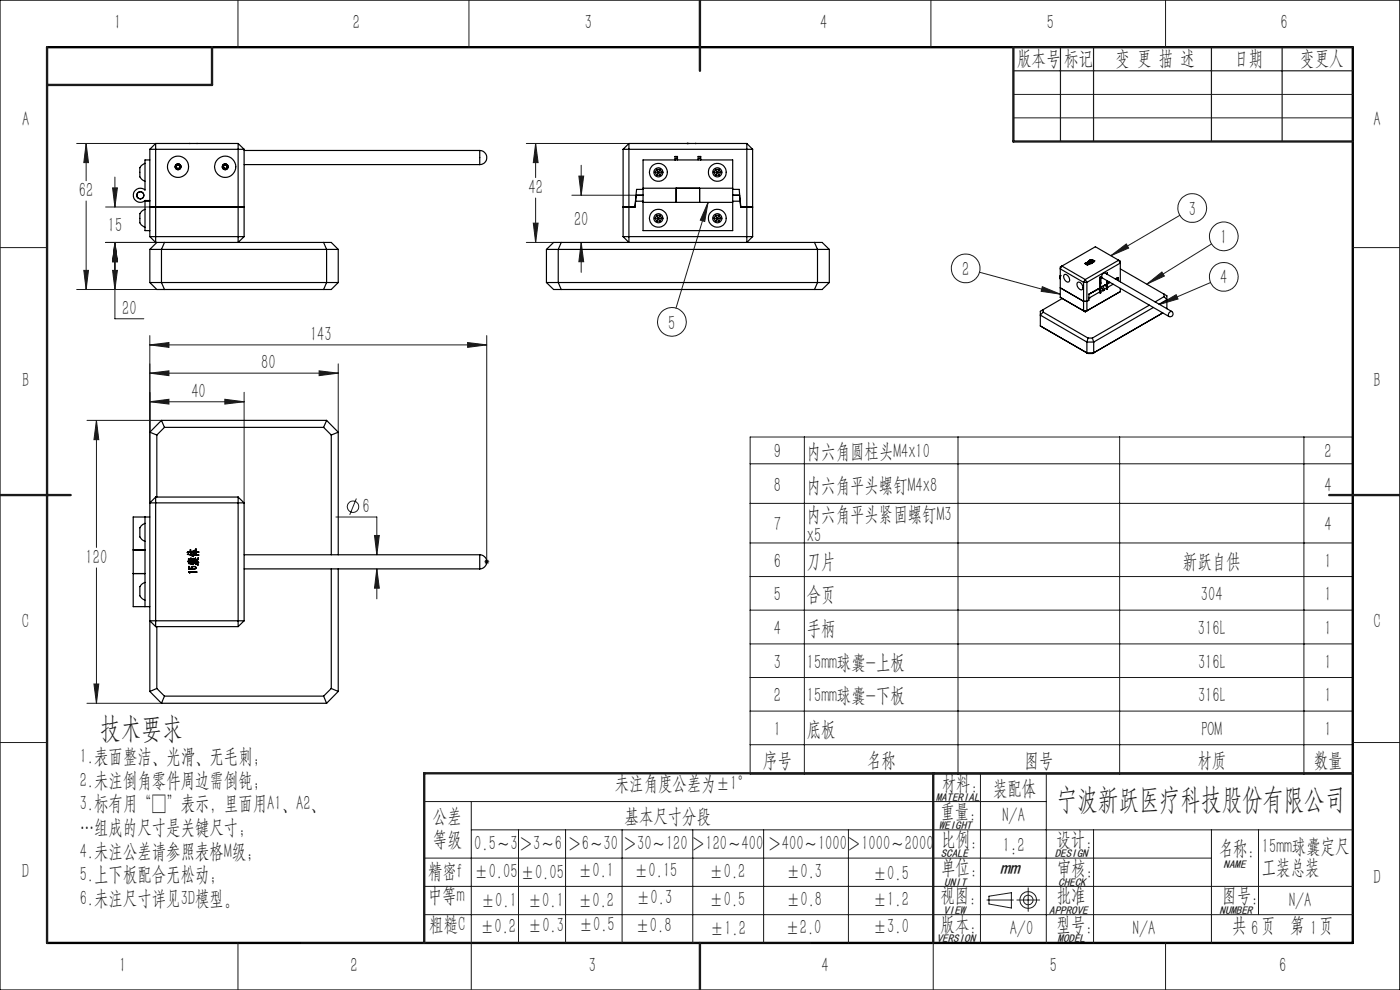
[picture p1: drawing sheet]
<svg xmlns="http://www.w3.org/2000/svg" width="297mm" height="210mm" viewBox="0 0 297 210" stroke-linecap="round" stroke-linejoin="round" font-family="sans-serif">
<g fill="none" stroke="#191924" stroke-width=".21">
<path d="M50.5 0v10M99.5 0v10M197.5 0v10M247.3 0v10M16.3 30.4h16.7M18.3 30.4l.5 4.1h-1zM18.3 30.4v7.9M23.9 39.9h1l-.5 4zM24.4 37.6v6.3M111.7 30.4h21.7M113.6 30.4l.6 4.1h-1.1zM113.6 30.4v7.3"/>
<path d="M122.8 37.4h1l-.5 4zM123.3 35.1v6.3M215 20h72M215 25h72M0 52.5h10M17.8 57.4h1l-.5 4zM18.3 42.6v18.8M22.4 51.4h10.9M22.4 43.9h9.4M23.9 57.4h1l-.5 4zM24.4 51.4l.5 4.1h-1zM24.4 51.4v16.2h6.1"/>
<path d="M111.7 51.4h5.7M113.1 47.3h1.1l-.6 4.1zM113.6 42v9.4M121.3 41.4h13.6M123.3 51.4l.5 4.1h-1zM123.3 51.4v6.4M150.2 42.9l-6.8 22.5M150.2 42.9l-.7 4.1-.9-.3zM207.8 57.7l17.1 4.7M235.7 54.2l3.2-2.5 .5 .9zM250.3 45.7l-14.6 8.5M256.8 59.9l-10.8 4.7"/>
<path d="M257 51.7l-13.7 8.6M287 52.5h10M16.3 61.4h17M31.8 79.2l4-.5v1zM31.8 79.2h40M31.8 73.2l4-.5v1zM31.8 71.2v35.5M31.8 73.2h71.5M67.7 78.7l4.1 .5-4.1 .5zM71.8 77.2v14.5M99.2 72.7l4.1 .5-4.1 .5zM103.3 71.2v48.5"/>
<path d="M221.1 60.8l3.8 1.6-4-.6zM243.3 60.3l3.2-2.6 .5 .9zM246 64.6l3.5-2.1 .4 .9zM18.5 89.2h15.8M20.5 89.2l.5 4.1h-1.1zM20.5 89.2v26.9M31.8 85.2l4-.5v1zM31.8 85.2h20M47.7 84.7l4.1 .5-4.1 .5zM51.8 83.2v23.5M159.1 92.7h127.8v71.5h-127.8zM159.1 98.4h127.8"/>
<path d="M170.6 92.7v71.5M203.2 92.7v71.5M237.5 92.7v71.5M276.6 92.7v71.5M71.3 109.7h8.6v8M75.6 105.8l-1.4 3.4M79.4 113.6h1.1l-.6 4.1zM102.8 119.2h1M102.9 118.8l.7 .7M103.6 118.8l-.7 .7M159.1 106.8h127.8M159.1 115.2h127.8"/>
<path d="M20.5 120.5v28.7M79.9 120.7l.6 4.1h-1.1zM79.9 120.7v6.3M159.1 122.3h127.8M159.1 129.4h127.8M159.1 136.6h127.8M0 157.5h10M18.5 149.2h15.8M19.9 145.1h1.1l-.5 4.1zM159.1 143.7h127.8M159.1 150.8h127.8M159.1 158h127.8"/>
<path d="M287 157.5h10M90 170h132M100 176h187M100 170v40M110 176v24M120 176v24M132 176v24M147 176v24M162 176v24M180 176v24M208 164v36M222 164v36"/>
<path d="M232 176v24M257 176v24M267 176v18M90 182h167M90 188h197M90 194h197M209.4 190.9h5.6M209.8 190.1l4.8-.7v3.2l-4.8-.8zM215.7 190.9h4.9M218.1 188.3v5M50.5 200v10M198 200v10"/>
<path d="M247.3 200v10"/>
<circle cx="204.9" cy="56.9" r="3"/>
<circle cx="252.9" cy="44.1" r="3"/>
<circle cx="259.6" cy="58.7" r="3"/>
<circle cx="259.6" cy="50.1" r="3"/>
<circle cx="142.5" cy="68.3" r="3"/>
<circle cx="74.9" cy="107.5" r="1.21"/>
<circle cx="218.1" cy="190.9" r="1.77"/>
<circle cx="218.1" cy="190.9" r="1.03"/>
</g>
<path d="M0 0h297v210h-297z" fill="none" stroke="#000" stroke-width=".25"/>
<path d="M10 10h277v190h-277" fill="none" stroke="#000" stroke-width=".5"/>
<path d="M215 10h72M215 15h72M225 10v20M232 10v20M257 10v20M272 10v20M64 200h108" fill="none" stroke="#191924" stroke-width=".25"/>
<path d="M10 10v190M45 10v8h-35M148.5 0v15M215 10v20h72M0 105h15M282 105h15M198 164v36M287 164h-197v36M148.5 200v10" fill="none" stroke="#191924" stroke-width=".5"/>
<g fill="#191924">
<path d="M150.2 42.9l-.7 4.1-.9-.3zM235.7 54.2l3.2-2.5 .5 .9zM221.1 60.8l3.8 1.6-4-.6zM246 64.6l3.5-2.1 .4 .9zM243.3 60.3l3.2-2.6 .5 .9z"/>
<path d="M99.2 72.7l4.1 .5-4.1 .5zM31.8 73.2l4-.5v1z"/>
<path d="M23.9 57.4h1l-.5 4zM24.4 51.4l.5 4.1h-1zM24.4 51.4l.5 4.1h-1zM23.9 39.9h1l-.5 4zM17.8 57.4h1l-.5 4zM18.3 30.4l.5 4.1h-1zM122.8 37.4h1l-.5 4zM123.3 51.4l.5 4.1h-1zM113.1 47.3h1.1l-.6 4.1zM113.6 30.4l.6 4.1h-1.1zM67.7 78.7l4.1 .5-4.1 .5zM31.8 79.2l4-.5v1zM19.9 145.1h1.1l-.5 4.1zM20.5 89.2l.5 4.1h-1.1zM31.8 85.2l4-.5v1zM47.7 84.7l4.1 .5-4.1 .5zM79.9 120.7l.6 4.1h-1.1zM79.4 113.6h1.1l-.6 4.1z"/>
</g>
<g fill="none" stroke="#000" stroke-width=".25">
<path d="M30.8 34.6l-.4 .2a1.39 1.39 0 0 0-.7 1.7 1.51 1.51 0 0 0 1.1 1.9M31.8 33.9h-1v6.4a1.49 1.49 0 0 0-2.1 .1 1.49 1.49 0 0 0 0 2.1 1.49 1.49 0 0 0 2.1 0M31.8 31.7h20M31.8 31.7v18.5M33 30.4l-1.2 1.3M33 30.4v21M33 30.4h17.5M37.4 35.1l.4-.1 .4 .2-.1 .4-.4 .2-.3-.2zM40.1 30.4h.1M41.7 30.4h.1M47.4 35.2l.4-.2 .4 .2v.4l-.4 .2-.4-.2zM50.5 30.4v21l1.3-1.2"/>
<path d="M50.5 30.4l1.3 1.3M51.8 34.9h50M51.8 31.9h50M51.8 31.7v18.5M101.8 31.9a1.5 1.5 0 0 1 1.5 1.5 1.5 1.5 0 0 1-1.5 1.5M101.8 31.9v3M132.2 31.7h27.5M132.2 31.7v18.5M133.4 30.4h25M133.4 30.4v21l-1.2-1.2M133.4 30.4l-1.2 1.3M136.4 39.9v3"/>
<path d="M136.4 39.9v-6h19v6M136.4 39.9h19M139 36.5h1.4M139 36.5l.3 .7M139.3 37.2h.7M139.3 35.9h.7M139.3 35.9l-.3 .6M139.3 35.9l.4 .6M139.7 36.5l-.4 .7M139.7 36.5l.3 .7M140 35.9l.4 .6M140 35.9l-.3 .6"/>
<path d="M140.4 36.5l-.4 .7M143.2 33.9v-.7h.5v.7M143.4 39.9v3M143.5 33.6l.2 .2M143.5 33.6h.1M143.5 33.6l-.3 .1v.2M145.7 30.4h.1M145.8 30.4h.1M146 30.4h.1M147.5 30.4h.1M148.1 33.9v-.7h.6v.7M148.4 33.6l.2 .1v.2"/>
<path d="M148.4 33.6l-.3 .2M148.4 33.6h.1M148.4 39.9v3M151.4 36.5l.4 .7M151.4 36.5h1.5M151.8 37.2h.7M151.8 35.9h.7M151.8 35.9l-.4 .6M151.8 35.9l.4 .6M152.2 36.5l-.4 .7M152.2 36.5l.3 .7M152.5 35.9l.4 .6"/>
<path d="M152.5 35.9l-.3 .6M152.9 36.5l-.4 .7M155.4 39.9v3M158.4 30.4v21l1.3-1.2M158.4 30.4l1.3 1.3M159.7 31.7v18.5M30.8 44.4l-.5 .3a1.32 1.32 0 0 0-.6 1.6 1.51 1.51 0 0 0 1.1 1.9M30.8 42.5h.1M30.8 42.5h1M30.8 42.5v6.4h1M30.8 42.7h1M31.8 43.9h20"/>
<path d="M31.8 52.9v7M31.8 50.2h20M31.8 50.2l1.2 1.2M31.8 59.9h40M31.8 59.9l1.5 1.5h37l1.5-1.5M31.8 52.9h40M33 51.4h37.3l1.5 1.5M33.3 51.4l-1.5 1.5M34.9 51.4l-.6 1.5v7l.6 1.5M68.7 51.4l.6 1.5v7l-.6 1.5M71.8 52.9v7M115.9 52.9l1.5-1.5h57l1.5 1.5"/>
<path d="M115.9 59.9h60M115.9 59.9l1.5 1.5h57l1.5-1.5M115.9 52.9h60M115.9 52.9v7M119.1 51.4l-.7 1.5v7l.7 1.5M132.2 43.9h2.5M132.2 50.2h27.5M134.8 42.7h1.6M134.8 42.7l-.1 1.2M134.9 41.4h1.5M135 41.4l-.2 1.3M136.4 42.9v6h19v-6"/>
<path d="M136.4 42.9h19M136.4 40.2h-1.4l-.3 3.7M139 46.3h1.4M139 46.3l.3 .6M139.3 46.9h.7M139.3 45.7h.7M139.3 45.7l-.3 .6M139.3 45.7l.4 .6M139.7 46.3l-.4 .6M139.7 46.3l.3 .6M140 45.7l.4 .6M140 45.7l-.3 .6"/>
<path d="M140.4 46.3l-.4 .6M151.4 46.3l.4 .6M151.4 46.3h1.5M151.8 46.9h.7M151.8 45.7h.7M151.8 45.7l-.4 .6M151.8 45.7l.4 .6M152.2 46.3l-.4 .6M152.2 46.3l.3 .6M152.5 45.7l.4 .6M152.5 45.7l-.3 .6M152.9 46.3l-.4 .6"/>
<path d="M155.4 42.7h1.6M155.4 40.2h1.4l.4 3.7M155.4 41.4h1.5M156.9 41.4l.1 1.3M157 42.7l.1 1.2M157.1 43.9h2.6M172.8 51.4l.6 1.5v7l-.6 1.5M175.9 52.9v7M224.9 58.5h.1M224.9 58.5l-.1 .2 .1 .5M225.3 56.4l4.9 2.9M225.3 56.4l-.4 .6 5 2.9"/>
<path d="M225.3 56.4l-.4 .2v6.5M225.7 58.3a.91 .91 0 0 1 1.2 1.1 .5 .5 0 0 1-.5 .5 .5 .5 0 0 1-.5-.5l-.2-.4zM228.6 59.9a.99 .99 0 0 1 1 .5 .99 .99 0 0 1-.1 1.1 1.1 1.1 0 0 1-.9-1.6zM229.9 59.9h.7M229.9 59.9v6M230.2 55.9h.1M230.2 55.9l.4 .2M230.2 55.9l.4 .3M230.2 59.3l.4 .6M230.2 59.3l-.3 .6M230.4 55.8h.1M230.4 55.8l.2 .1"/>
<path d="M230.5 55.7h.1M230.5 55.7l-.1 .1M230.5 55.7v.1M230.6 56.1v.1M230.6 55.9h.1M230.6 56.1h.1M230.6 59.9v6M230.6 55.8l.2 .1M230.6 55.8v.1M230.6 56.2h.1M230.7 56h.2M230.7 56h.1"/>
<path d="M230.7 55.6h.1M230.8 55.5h.1M230.8 55.6h.1M230.8 55.7h.2M230.8 55.7l.1 .1M230.8 55.9h-.2M230.8 55.9l.1 .1M230.8 55.9l.1 .1h-.2M230.8 55.9h.1M230.8 55.7h.1M230.8 55.5v.1M230.9 55.5l-.2 .1"/>
<path d="M230.9 56h.1M230.9 55.7h.1M230.9 55.5h.1M230.9 55.7v.1M230.9 55.5v.1M230.9 55.6v.1M230.9 55.6h.1M230.9 55.6l.4 .3M230.9 55.8h.1M231 55.5h.1M231 55.4l-.1 .1M231 55.7h.1"/>
<path d="M231 55.6h.1M231 55.4h.1M231 55.5l-.1 .1M231 55.5v.1M231 55.6v.1M231 55.6l-.1 .1M231 55.7h.6M231 55.6h.2M231 55.5l-.2 .1M231 55.4v.1M231 55.8h.1M231 55.6l.1 .1"/>
<path d="M231.1 55.7h.1M231.1 55.8h.1M231.1 55.9h.1M231.1 55.6h.1M231.1 55.6v.1M231.1 55.7l-.1 .1M231.1 55.5h.1M231.1 55.7l.1 .1M231.1 55.5v.2M231.1 55.5l-.1 .1M231.1 55.5l.1 .1M231.1 55.5l-.2 .2"/>
<path d="M231.1 55.5l-.2 .1M231.2 55.5h.1M231.2 55.2h.1M231.2 55.2l.2 .3M231.2 55.7h.1M231.2 55.6h.1M231.2 55.8h-.1M231.2 55.8h.1M231.2 55.5l-.1 .1M231.2 55.6l-.1 .1M231.2 55.7l-.2 .1M231.2 55.2v.1"/>
<path d="M231.2 55.8l-.1 .1M231.2 55.8l-.1 .2 .1-.2M231.2 55.7v.1M231.2 55.2l.1 .1M231.2 55.6v.1M231.2 55.3h.1M231.2 55.8l.1 .1M231.2 55.6l.1 .1M231.2 55.7l-.1 .1M231.3 55.2h.1M231.3 55.2l.5 .2M231.3 55.7h-.1"/>
<path d="M231.3 55.6h.1M231.3 55.8h.1M231.3 55.3h.1M231.3 55.3l.1 .1M231.3 55.6l-.2 .1M231.3 55.7l-.1 .1M231.3 55.9h.1M231.3 55.7h.1M231.3 55.3h.2M231.4 55.9h.1M231.4 55.4v.1M231.4 55.4l.4 .2"/>
<path d="M231.4 55.2h.1M231.4 55.8v.1M231.4 55.8h.1M231.4 55.7v.1M231.4 55.7h.1M231.4 55.3v.2M231.4 55.7l-.3 .1M231.4 55.3l.3 .3M231.4 55.8l-.1 .1M231.4 55.4l.3 .2M231.4 55.3h.1M231.4 55.6v.1"/>
<path d="M231.4 55.6h.1M231.4 55.5h.1M231.4 55.6l-.1 .2M231.5 55.3l.3 .3M231.5 55.3h.1M231.6 55.3l.1 .3M231.6 55.3h.1M231.6 55.2h.1M231.6 55.3l.2 .1M231.6 55.3l.3 .1M231.6 55.2l-.2 .1M231.6 55.7h.1"/>
<path d="M231.6 55.7l-.2 .1M231.6 55.3h.2M231.6 55.2l-.1 .1M231.7 55.6h.1M231.7 55.5h.1M231.7 55.4v.1M231.8 55.3h.2M231.8 55.6h.1M231.8 55.4h.1M231.8 55.3h.1M231.8 55.4l-.1 .1M231.8 55.4l.2 .1"/>
<path d="M231.8 55.4h.2M231.9 55.5h.1M231.9 55.4h.1M231.9 55.4l-.2 .1M232 55.5h.1M232 55.5v.1M232 55.3h.1M232 55.3v.1M233.4 59h.1M233.4 58.8l.1 .1M233.4 58.8l.1-.1v3.5M233.4 58.8v1.3"/>
<path d="M233.4 58.8v.1M233.4 58.9v.1M233.4 58.9h.1M234.7 58l.2 .1M234.7 58l.2-.1v.3M234.7 58v.1M234.7 58l.1 .1M234.8 58.1h.1M234.8 59.5v1.9v-1.9M235.4 59.9l-.6 .3M236.6 59.2l.3-.2 .3 .5M237.2 58.9l-.6 .3"/>
<path d="M237.2 58.9l.1 .6M237.3 55.2l-7.1 4.1M237.3 55.2l.4 .6-7.1 4.1M237.3 55.2l.4 .2v4.4M237.3 55.2l-4.9-2.9-7.1 4.1M237.7 57l9.2 5.4M220.7 69.1l10.1 5.9M220.7 69.1l.6 .4M221.3 66.2l-.6 .6 9.9 5.8M221.3 66.2l9.5 5.5M221.3 65.7v.5M221.3 65.7l-.6 .3v3.1"/>
<path d="M224.9 61.1l5 2.8h.7M224.9 63.1l5.3 3M224.9 63.1l.4 .2M225.4 63.3l-4.1 2.4M229.9 65.9h.7M229.9 65.9l.3 .2M230.6 72.6v2.3M230.6 65.9l-.4 .2M230.6 72.6h1.4M230.6 74.9h1.4M230.6 74.9l.2 .1M230.8 71.7l-.2 .9"/>
<path d="M230.8 71.7h.9M230.8 75h.9M230.9 63.7h.1M231 63.7l-.4 .2M231 63.2h.1M231 63.2v.5M231 62.4l-.1 1.3-.3 .2M231.7 71.7l.3 .9M232 72.6v2.3M232 74.9l14.7-8.5-15 8.6M232 74.9l-.3 .1M233 61.3l.4-.2-2.4 1.3"/>
<path d="M233 61.3l-2 1.1M233 61.3l.4 .6-2.4 1.3M233.4 60.1h.1M233.4 60.1l.1 2.1M233.4 62.1h.1M233.4 62.2h.1M233.5 62l-.1 .1M233.5 61h.1l.4 .6M233.8 61.2l.5 .3M234 61.6l-.5 .2M234 60.7l.3 .6M234.3 61.5l-.3 .2v-.1"/>
<path d="M234.3 61.3v.2M234.5 60.5l.3-.3-1.3 .8M234.5 60.5l-1 .5M234.5 60.5l.3 .6M234.8 60.2h.1M234.8 61h.1M234.8 61.2v.1M236.1 60.3l-1.8 1M237.7 61.2v.7M237.7 61.9l-7.5 4.2M237.7 61.9l-.4 .1M243.8 64.7l-12.1 7"/>
<path d="M244.7 65.2l-12.7 7.4M246.9 62.9l.6 .7-1.6 .9M246.9 62.9l-1.9 1.2M246.9 62.4v.5M246.9 62.4l.6 .4v2.7M248.6 66.1a.61 .61 0 0 1 .2 .8 .61 .61 0 0 1-.8 .2M248.6 66.1l-14.2-8.2a.68 .68 0 0 0-.6 1l14.2 8.2M248.6 66.1a.7 .7 0 0 0-.6 1M31.8 91.7v55M31.8 91.7l1.5 .6M33.3 92.3v13.1M34.3 89.2l.6 1.5"/>
<path d="M34.3 89.2h35M34.3 89.2l-2.5 2.5M34.9 90.7h33.8M34.9 90.7l-1.6 1.6M68.7 90.7l1.6 1.6M69.3 89.2l-.6 1.5M69.3 89.2l2.5 2.5M70.3 92.3v25.4M71.8 91.7v26M71.8 91.7l-1.5 .6M28.3 116.7h2.5M30.8 111l-.4 .2a1.43 1.43 0 0 0-.7 1.8 1.48 1.48 0 0 0 1.1 1.8"/>
<path d="M30.8 109.7h-2.5v19h2.5M30.8 109.7v19M30.8 109.7h1M33 105.4v27.5M33 105.4l-1.2 1.3h20M33 105.4h17.5M39.7 117.2h.1M39.7 117.2l.8-.1v.5v-.4l1.2 .5M39.8 117.6l.2-.1 .4 .2h1.8l-1.6 .1 .5 .3M39.8 117.6h.1M39.8 117.6l1.2 .5M40.1 119.1v.5z"/>
<path d="M40.1 118.7h.3M40.1 118.7h.1M40.1 118.7l.1 .3-.2-.5v.5l-.2 .1h.8v.5M40.2 119.4h.1M40.3 118.8l.1 .2zM40.3 119.1v.2M40.3 119.3l-.1 .1M40.4 116.6v.5l-.5-.1-.2 .2M40.4 118.7h.1M40.4 116.6h.1M40.4 118.7l.2 .3-.2-.5 .2-.1 .2 .2-.2-.1v.5l.1-.2M40.4 119.1l-.1 .2"/>
<path d="M40.5 119.1v.2M40.5 119.4h-.3M40.5 119.6l.5 .1zM40.5 119.3h.1M40.5 119.4h.1M40.5 119.3v.1M40.6 117.1l.9-.3-.1 .3zM40.6 118.7h.3M40.6 118.7h.1M40.6 118.7l.1 .1M40.7 119.2h.1M40.7 119.2l.3-.1v.3"/>
<path d="M40.7 118.8l.2 .2v-.2M40.7 118.8h.2M41 119.7h.1M41 119.4l-.2-.2v.2h.3l-.4 .1v.1M41 118.9h.1v.3l-.1 .1h.1l.1 .2 .1-.2v.2M41 119l-.4 .1 .1 .3v-.2M41 118.9v.1M41 118.1h.1M41.2 118.9l.1 .3zM41.3 119.5h.1M41.3 118.9l.2 .3zM41.4 119.5v-.2h.1l.1 .5"/>
<path d="M41.5 116.8h.1M41.5 118.4v.3l.2-.1 .1 .2 .3-.5v.4l-.5 .4 .4 .2-.2-.3 .4 .3h-.4l.2 .6M41.5 118.4h.1M41.5 118.4v.5l-.2-.3v.3h-.2v-.3v.3l-.2-.2M41.5 116.8v.3h.7h-.7v.4v-.4h-.8l1 .6M41.5 118.7l.2 .2-.2 .2zM41.6 116.4l-.2 .3-.9 .4-.1-.5M41.6 116.4h.1M41.6 119.8h.1M41.6 119.8v-.6l.4 .7M41.6 116.4v.3l-.1 .1M42 119.9h.1"/>
<path d="M50.5 105.4v27.5M50.5 105.4l1.3 1.3M51.8 106.7v25M51.8 117.7h50M101.8 117.7a1.5 1.5 0 0 1 1.5 1.5 1.5 1.5 0 0 1-1.5 1.5M101.8 117.7v3M28.3 121.7h2.5M30.8 123.5l-.4 .2a1.5 1.5 0 0 0-.7 1.8 1.47 1.47 0 0 0 1.1 1.8M30.8 128.7h1M33 132.9h17.5M33.3 132.9v13.1M40 121.3h1.7l-1.5 .1 .1 .1z"/>
<path d="M40 120.2l.1-.1 .1 .5h.5l-.1-.2a.64 .64 0 0 1 1 0l-.1 .3h-.4l.4-.3a.49 .49 0 0 0-.8 0l.1 .2M40 120.3l.1 .3M40 120.2v.1M40.1 120.6h.8M40.1 120.6h.1M40.8 120.6h.1M41.7 121.3h.1M51.8 120.7h50M51.8 131.7h-20l1.2 1.2M51.8 131.7l-1.3 1.2M70.3 120.7v25.3M71.8 120.7v26"/>
<path d="M31.8 146.7l2.5 2.5M33.3 146l1.6 1.7M33.3 146l-1.5 .7M34.3 149.2h35M34.9 147.7h33.8M34.9 147.7l-.6 1.5M68.7 147.7l.6 1.5M70.3 146l-1.6 1.7M70.3 146l1.5 .7M71.8 146.7l-2.5 2.5"/>
<circle cx="37.8" cy="35.4" r="2.25"/>
<circle cx="37.8" cy="35.4" r=".62"/>
<circle cx="37.8" cy="35.4" r=".37"/>
<circle cx="47.8" cy="35.4" r=".62"/>
<circle cx="47.8" cy="35.4" r=".63"/>
<circle cx="47.8" cy="35.4" r=".36"/>
<circle cx="47.8" cy="35.4" r="2.25"/>
<circle cx="139.7" cy="36.6" r="1.9"/>
<circle cx="139.7" cy="36.6" r=".96"/>
<circle cx="152.2" cy="36.6" r="1.89"/>
<circle cx="152.2" cy="36.6" r=".96"/>
<circle cx="29.8" cy="41.4" r=".75"/>
<circle cx="139.7" cy="46.3" r="1.9"/>
<circle cx="139.7" cy="46.3" r=".96"/>
<circle cx="152.2" cy="46.3" r="1.89"/>
<circle cx="152.2" cy="46.3" r=".96"/>
</g>
<g font-size="6.3" fill="#191924">
<text x="21.3" y="156.5">技术要求</text>
<text x="224.1" y="171.7">宁波新跃医疗科技股份有限公司</text>
</g>
<g font-size="4.4" fill="#191924">
<text x="24.2" y="6.2">1</text>
<text x="74.9" y="6.2">2</text>
<text x="124.1" y="6.2">3</text>
<text x="174" y="6.2">4</text>
<text x="222.1" y="6.2">5</text>
<text x="271.6" y="6.2">6</text>
<text x="215.8" y="13.8">版本号</text>
<text x="225.8" y="13.8">标记</text>
<text x="236.7" y="13.8">变 更 描 述</text>
<text x="261.9" y="13.8">日期</text>
<text x="275.8" y="13.8">变更人</text>
<text x="4.7" y="26.7">A</text>
<text x="291.4" y="26.7">A</text>
<text x="16.7" y="41.8">62</text>
<text x="112.1" y="41.1">42</text>
<text x="252.2" y="45.7">3</text>
<text x="22.9" y="49.1">15</text>
<text x="121.8" y="48">20</text>
<text x="258.9" y="51.8">1</text>
<text x="204.1" y="58.5">2</text>
<text x="258.9" y="60.3">4</text>
<text x="25.9" y="66.7">20</text>
<text x="141.8" y="69.9">5</text>
<text x="65.8" y="72.3">143</text>
<text x="4.7" y="82">B</text>
<text x="55.4" y="78.3">80</text>
<text x="291.4" y="82">B</text>
<text x="40.6" y="84.3">40</text>
<text x="164.2" y="97.2">9</text>
<text x="171.2" y="97.2">内六角圆柱头M4x10</text>
<text x="281" y="97.2">2</text>
<text x="164.1" y="104.3">8</text>
<text x="171.2" y="104.3">内六角平头螺钉M4x8</text>
<text x="281" y="104.3">4</text>
<text x="76.9" y="108.8">6</text>
<text x="164.1" y="112.7">7</text>
<text x="171.2" y="110.5">内六角平头紧固螺钉M3</text>
<text x="281" y="112.7">4</text>
<text x="18.2" y="119.6">120</text>
<text x="171.2" y="115">x5</text>
<text x="164.1" y="120.4">6</text>
<text x="171.2" y="120.4">刀片</text>
<text x="250.9" y="120.4">新跃自供</text>
<text x="281" y="120.4">1</text>
<text x="164.1" y="127.6">5</text>
<text x="171.2" y="127.6">合页</text>
<text x="254.8" y="127.6">304</text>
<text x="281" y="127.6">1</text>
<text x="4.7" y="133.3">C</text>
<text x="164.1" y="134.7">4</text>
<text x="171.2" y="134.7">手柄</text>
<text x="254.1" y="134.7">316L</text>
<text x="281" y="134.7">1</text>
<text x="291.4" y="133.3">C</text>
<text x="164.1" y="141.8">3</text>
<text x="171.2" y="141.8">15mm球囊-上板</text>
<text x="254.1" y="141.8">316L</text>
<text x="281" y="141.8">1</text>
<text x="164.2" y="149">2</text>
<text x="171.2" y="149">15mm球囊-下板</text>
<text x="254.2" y="149">316L</text>
<text x="281" y="149">1</text>
<text x="16.9" y="161.9">1.表面整洁、光滑、无毛刺；</text>
<text x="164.2" y="156.1">1</text>
<text x="171.2" y="156.1">底板</text>
<text x="254.9" y="156.1">POM</text>
<text x="281" y="156.1">1</text>
<text x="16.9" y="166.9">2.未注倒角零件周边需倒钝;</text>
<text x="130.4" y="167.7">未注角度公差为±1°</text>
<text x="161.9" y="162.8">序号</text>
<text x="183.9" y="162.8">名称</text>
<text x="199.8" y="167.5">材料:</text>
<text x="217.3" y="162.8">图号</text>
<text x="254" y="162.8">材质</text>
<text x="278.7" y="162.8">数量</text>
<text x="16.9" y="171.9">3.标有用“□”表示，里面用A1、A2、</text>
<text x="199.5" y="173.5">重量：</text>
<text x="210.7" y="168.6">装配体</text>
<text x="16.9" y="176.9">…组成的尺寸是关键尺寸;</text>
<text x="91.8" y="174.5">公差</text>
<text x="91.8" y="179.5">等级</text>
<text x="132.5" y="174.5">基本尺寸分段</text>
<text x="199.7" y="179.5">比例:</text>
<text x="212.7" y="174.3">N/A</text>
<text x="224.1" y="179.4">设计:</text>
<text x="16.9" y="181.9">4.未注公差请参照表格M级;</text>
<text x="100.6" y="180.4">0.5～3</text>
<text x="110" y="180.4">＞3～6</text>
<text x="120.4" y="180.4">＞6～30</text>
<text x="122.6" y="185.9">±0.1</text>
<text x="132.1" y="180.4">＞30～120＞120～400</text>
<text x="134.5" y="185.9">±0.15</text>
<text x="162.8" y="180.4">＞400～1000＞1000～2000</text>
<text x="199.7" y="185.3">单位:</text>
<text x="212.8" y="180.8">1:2</text>
<text x="224.2" y="185.6">审核：</text>
<text x="258.5" y="181.4">名称：</text>
<text x="267.7" y="181">15mm球囊定尺</text>
<text x="267.7" y="185.5">工装总装</text>
<text x="4.7" y="186.2">D</text>
<text x="16.9" y="186.9">5.上下板配合无松动；</text>
<text x="16.9" y="191.9">6.未注尺寸详见3D模型。</text>
<text x="90.8" y="191.3">中等m</text>
<text x="90.8" y="186.2">精密f</text>
<text x="100.6" y="186.2">±0.05</text>
<text x="110.5" y="186.4">±0.05</text>
<text x="135" y="191.7">±0.3</text>
<text x="150.5" y="186.2">±0.2</text>
<text x="166.7" y="186.2">±0.3</text>
<text x="185.2" y="186.6">±0.5</text>
<text x="199.5" y="191.3">视图：</text>
<text x="224.2" y="191.3">批准</text>
<text x="259.3" y="191.3">图号:</text>
<text x="291.4" y="187.6">D</text>
<text x="91.1" y="197.4">粗糙C</text>
<text x="101.8" y="197.8">±0.2</text>
<text x="102" y="192.3">±0.1</text>
<text x="112" y="192.3">±0.1</text>
<text x="112" y="197.7">±0.3</text>
<text x="122.6" y="192.3">±0.2</text>
<text x="122.8" y="197.5">±0.5</text>
<text x="134.8" y="197.8">±0.8</text>
<text x="150.5" y="192.1">±0.5</text>
<text x="166.8" y="192.1">±0.8</text>
<text x="185.2" y="192.3">±1.2</text>
<text x="185.2" y="197.9">±3.0</text>
<text x="199.5" y="197.4">版本：</text>
<text x="224.1" y="197.4">型号:</text>
<text x="261.4" y="197.8">共 6页</text>
<text x="273.5" y="192.5">N/A</text>
<text x="273.7" y="197.8">第 1页</text>
<text x="150.6" y="198.3">±1.2</text>
<text x="166.6" y="198.1">±2.0</text>
<text x="214.2" y="198.3">A/0</text>
<text x="240.4" y="198.3">N/A</text>
<text x="25.3" y="206.1">1</text>
<text x="74.4" y="206.1">2</text>
<text x="124.9" y="206.1">3</text>
<text x="174.3" y="206.1">4</text>
<text x="222.7" y="206.1">5</text>
<text x="271.4" y="206.1">6</text>
</g>
<text font-size="4.2" fill="#191924" x="212.2" y="185.3">mm</text>
<g font-size="2.4" fill="#191924">
<text x="198.5" y="169.9">MATERIAL</text>
<text x="199.2" y="175.9">WEIGHT</text>
<text x="199.6" y="181.8">SCALE</text>
<text x="223.8" y="181.8">DESIGN</text>
<text x="259.6" y="184.2">NAME</text>
<text x="200.3" y="187.9">UNIT</text>
<text x="224.5" y="187.9">CHECK</text>
<text x="200.1" y="193.8">VIEW</text>
<text x="222.6" y="193.8">APPROVE</text>
<text x="258.7" y="194">NUMBER</text>
<text x="198.7" y="199.9">VERSION</text>
<text x="224.4" y="199.8">MODEL</text>
</g>
</svg>
